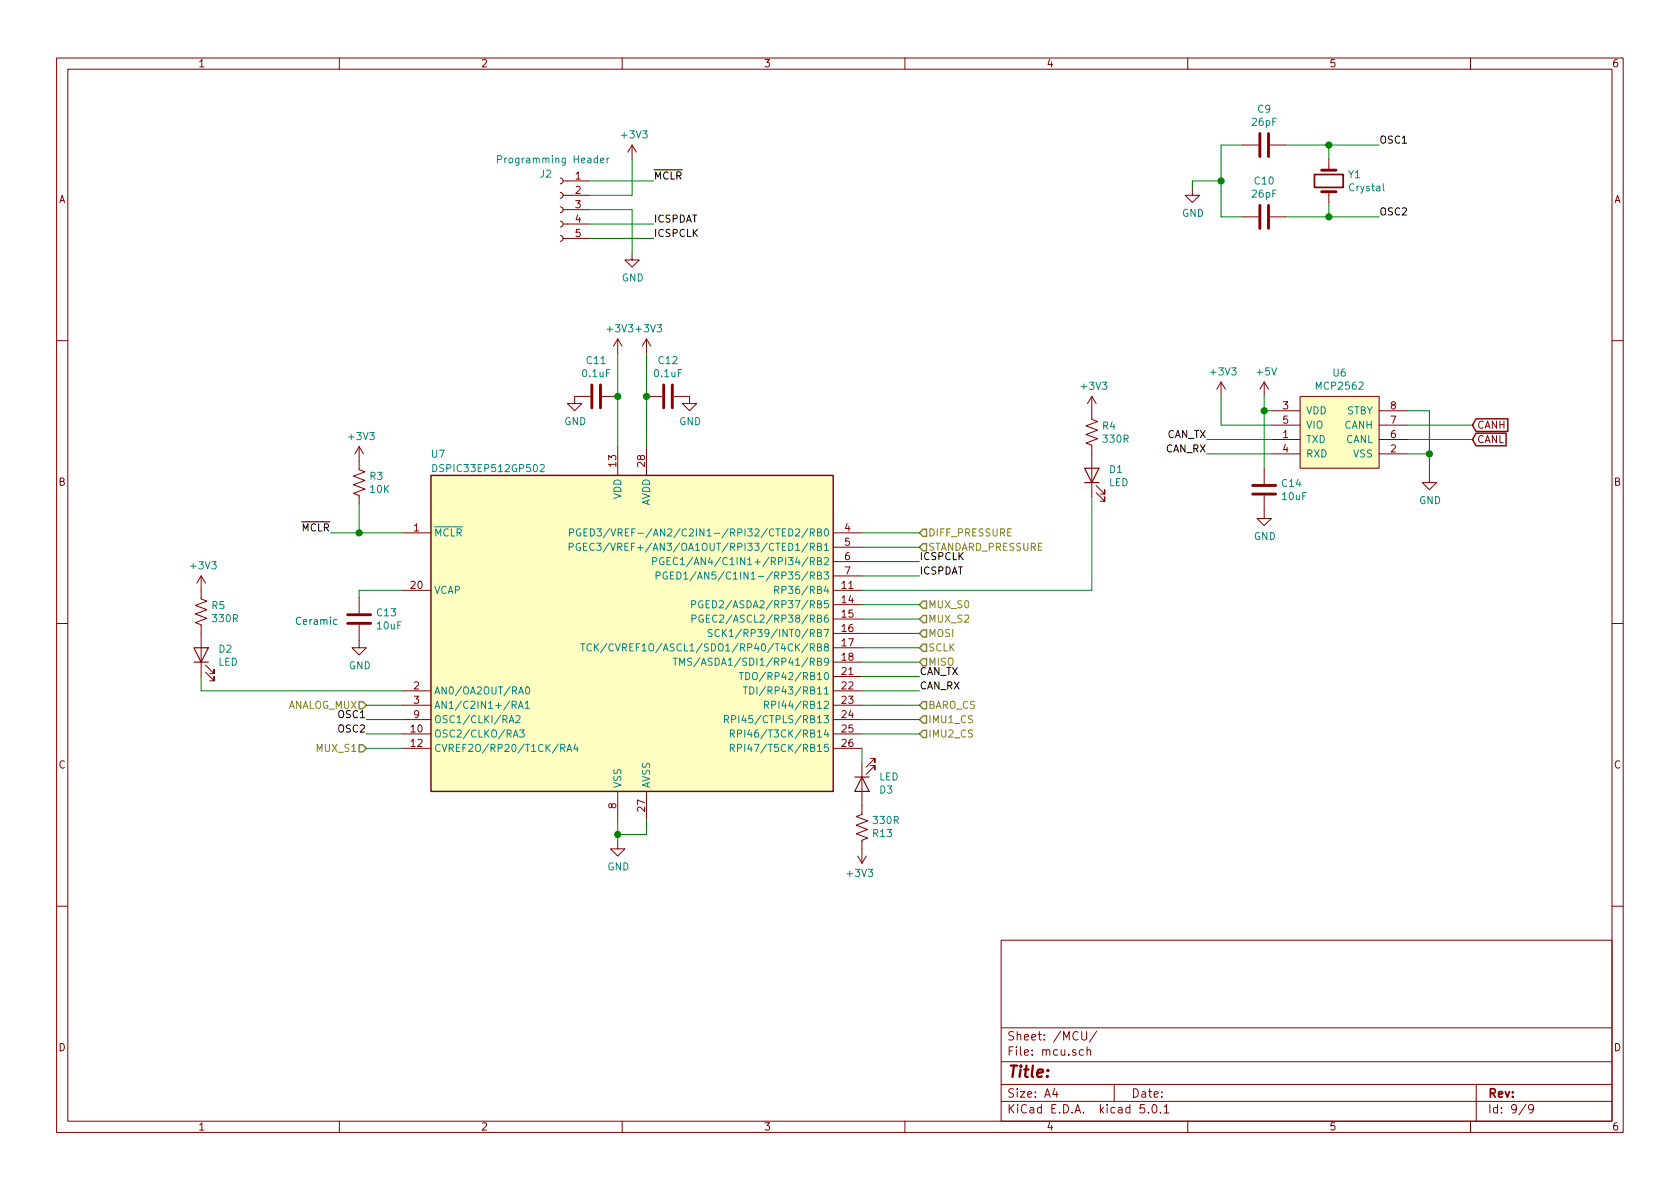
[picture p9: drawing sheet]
<svg xmlns="http://www.w3.org/2000/svg" width="297mm" height="210mm" viewBox="0 0 297 210" stroke-linecap="round" stroke-linejoin="round" font-family="sans-serif">
<g fill="none" stroke="#840000" stroke-width=".18">
<path d="M10 10.3h277v189.9h-277zM12 12.2h273v186.1h-273zM60 10.3v1.9M110 10.3v1.9M160 10.3v1.9M210 10.3v1.9M260 10.3v1.9M99.1 39.1l.3 .1 .2 .3-.2 .4-.3 .2M99.1 36.6l.3 .1 .2 .3-.2 .4-.3 .2M99.1 34l.3 .2 .2 .2-.2 .5-.3 .1M99.1 31.5l.3 .1 .2 .3-.2 .4-.3 .2M99.6 39.6h4.5"/>
<path d="M99.6 37.1h4.5M99.6 34.5h4.5M99.6 32h4.5M111.8 25.6l-.8 1.3M111.8 25.6v2.6M111.8 25.6l.7 1.3M210.8 33.3v1.2h1.3l-1.3 1.3-1.3-1.3h1.3M219.7 25.6h2.8M219.7 38.3h2.8M224.5 25.6h2.8M224.5 38.3h2.8M234.9 28.2v1.9"/>
<path d="M234.9 33.9v1.9M99.1 41.7l.3 .1 .2 .3-.2 .4-.3 .2M99.6 42.2h4.5M109.2 59.9v2.6M109.2 59.9l-.7 1.3M109.2 59.9l.8 1.3M111.8 44.7v1.3h1.2l-1.2 1.2-1.3-1.2h1.3M114.3 59.9v2.6M114.3 59.9l-.8 1.3M114.3 59.9l.8 1.3M10 60.2h2M63.5 79v4.1l1 .3-2 .8 2 .8-2 .7 2 .8-2 .7 1 .4v1.5"/>
<path d="M63.5 79l-.8 1.3M63.5 79l.8 1.3M104.4 70.1h-2.8v1.3h1.3l-1.3 1.2-1.3-1.2h1.3M106.4 70.1h2.8M109.2 79v5.1M114.3 79v5.1M114.3 70.1h2.8M119.1 70.1h2.8v1.3h1.3l-1.3 1.2-1.3-1.2h1.3M193 70.1v4.1l1.1 .3-2.1 .8 2.1 .8-2.1 .7 2.1 .8-2.1 .8 1 .3v9.2M193 70.1l-.7 1.3M193 70.1l.8 1.3M215.9 67.6l-.8 1.2"/>
<path d="M215.9 67.6v2.5M215.9 67.6l.8 1.2M223.5 67.6l-.7 1.2M223.5 67.6v2.5M223.5 67.6l.8 1.2M224.8 77.7h5.1M224.8 72.6h5.1M224.8 75.2h5.1M229.9 70.1h13.9v12.7h-13.9zM243.8 77.7h5.1M243.8 72.6h5.1M243.8 75.2h5.1"/>
<path d="M285 60.2h2M71.1 94.2h5.1M147.3 94.2h5.1M147.3 96.8h5.1M147.3 99.3h5.1M193.8 87.1l1.5 1.5v-.7v.7h-.7M193.8 85.8l1.5 1.6v-.8v.8h-.7M223.5 87.6v4.1h1.3l-1.3 1.3-1.3-1.3h1.3M223.5 82.8v2.8M224.8 80.3h5.1M243.8 80.3h5.1M252.7 84.1v1.2h1.3l-1.3 1.3-1.2-1.3h1.2"/>
<path d="M10 110.3h2M35.6 101.8v4.1l1 .4-2.1 .8 2.1 .7-2.1 .8 2.1 .7-2.1 .8 1.1 .4v9.1M35.6 101.8l-.8 1.3M35.6 101.8l.7 1.3M36.3 118.9l1.5 1.5v-.8v.8h-.7M36.3 117.6l1.5 1.5v-.7v.7h-.7M63.5 110.5v4h1.3l-1.3 1.3-1.3-1.3h1.3M63.5 105.7v2.8M71.1 104.4h5.1M147.3 104.4h5.1M147.3 106.9h5.1M147.3 109.5h5.1"/>
<path d="M147.3 112h5.1M147.3 114.5h5.1M147.3 117.1h5.1M147.3 119.6h5.1M147.3 101.8h5.1M285 110.3h2M71.1 129.8h5.1M71.1 132.3h5.1M71.1 122.2h5.1M71.1 124.7h5.1M71.1 127.2h5.1M109.2 139.9v5.1"/>
<path d="M114.3 139.9v5.1M147.3 129.8h5.1M147.3 132.3h5.1M147.3 122.2h5.1M147.3 124.7h5.1M147.3 127.2h5.1M152.4 134.9v9.1l-1 .4 2 .8-2 .7 2 .8-2 .7 2 .8-1 .4v4M153.9 134.1h.8v.8v-.8l-1.5 1.5M153.9 135.4h.8v.7v-.7l-1.5 1.5M109.2 148.8v1.3h1.3l-1.3 1.3-1.3-1.3h1.3M151.6 151.4l.8 1.2M153.2 151.4l-.8 1.2"/>
<path d="M10 160.2h2M177 166.3h108v32h-108zM285 160.2h2M60 198.3v1.9M110 198.3v1.9M160 198.3v1.9M177 194.8h108M177 191.8h108M177 187.8h108M177 181.8h108M186.5 192.5l-.4 1h1M186.8 193v1"/>
<path d="M191.3 182.4v1.2l.3 .3h.2l.3-.3v-1.2M191.6 185.7l-.5-.1-.3 .3 .1 .6 .2 .1 .5-.1M192.2 185.7l.2-.1 .4 .1v.9M192.2 185.1v1.5M193.9 182.3l-1.3 2M197 191.8v3M202.3 195.3h-.7l-.1 .7 .3-.1 .5 .1 .1 .2-.1 .5-.2 .1-.6-.1M203 196.7v.1M203.8 195.5l.2-.2a.8 .8 0 0 1 .6 .8 .8 .8 0 0 1-.6 .7l-.2-.1-.1-.4zM205.2 196.7v.1M205.8 195.8l.4-.5v1.5M205.8 196.8h.9"/>
<path d="M210 198.3v1.9M260 198.3v1.9M261 191.8v6.5M269.8 195.2l-1.2 2M271.1 196l-.3 .3-.4-.1-.1-.2v-.4l.1-.2 .4-.1 .2 .2a1.19 1.19 0 0 1-.2 1.2l-.4 .1"/>
</g>
<g fill="#ffffc2" stroke="#ffffc2" stroke-width=".18">
<path d="M229.9 70.1h13.9v12.7h-13.9z"/>
<path d="M76.2 84.1h71.1v55.8h-71.1z"/>
</g>
<g fill="none" stroke="#008484" stroke-width=".18">
<path d="M88 28.2l.6-.1 .1-.1-.1-.3-.1-.2h-.5v1.3M106.2 28.4l.6-.1-.1-.3h-.3l-.2 .1v.6h.5M107.3 28v.8M107.7 28l-.4 .2M244.6 32.5v1.1l.2 .2M76.5 82.1a.64 .64 0 0 1 .7 .7 .64 .64 0 0 1-.7 .6zM95.5 82.3l.5-.2 .2 .4-.7 .9h.7M100.6 96.7h.6l.2-.2-.1-.3-.2-.1h-.5v1.2M100.7 94.2l.7-.1v-.5l-.2-.1h-.5v1.3M102.6 96.1a.59 .59 0 0 0-.8 .6 .59 .59 0 0 0 .8 .6v-.5h-.2M102.6 93.6a.59 .59 0 0 0-.7 .6 .59 .59 0 0 0 .7 .5l.1-.4h-.2M103.2 96.7h.4"/>
<path d="M103.3 94.1h.4M103.8 96.1h-.6v1.2h.6M103.8 93.5h-.5v1.3h.5M104.4 93.5a.64 .64 0 0 1 .7 .7 .64 .64 0 0 1-.7 .6zM105.1 96.2a.6 .6 0 0 0-.9 .4 .6 .6 0 0 0 .6 .7l.3-.1M105.5 96.1h.8l-.5 .4 .4 .2 .1 .4-.3 .2-.5-.1M105.5 93.5h.8l-.4 .5 .4 .1v.6l-.2 .1-.6-.1M107.8 93.5l-1.1 1.6M108 93.5l.4 1.3 .5-1.3M115.4 99.3l.6-.1 .1-.2v-.3l-.2-.1h-.5v1.3M117.3 98.7a.59 .59 0 0 0-.7 .5 .59 .59 0 0 0 .7 .6l.1-.5h-.3M117.9 99.2h.5"/>
<path d="M118.5 98.6h-.6v1.3h.6M119.8 98.7a.6 .6 0 0 0-.8 .4 .6 .6 0 0 0 .6 .8l.2-.2M120.3 99l.3-.4v1.3M120.3 99.9h.7M102.7 113.8h.7M103 113.8v1.3M104.6 114a.6 .6 0 0 0-.9 .4 .6 .6 0 0 0 .6 .7l.3-.1M105.1 113.8v1.3M105.3 114.4l.5 .7M105.8 113.8l-.7 .8M107.3 113.8l-1.1 1.6M108.4 114a.6 .6 0 0 0-.8 .4 .6 .6 0 0 0 .6 .7l.2-.1"/>
<path d="M116 101.8l.6-.1 .1-.1v-.3l-.2-.2h-.5v1.3M117.9 101.2a.59 .59 0 0 0-.7 .6 .59 .59 0 0 0 .7 .6l.1-.5h-.2M118.5 101.7h.5M119 116.4h.8M119.2 101.1h-.7v1.3h.7M119.4 116.4v1.2M119.7 101.1a.64 .64 0 0 1 .7 .7 .64 .64 0 0 1-.7 .6zM120.2 117.6v-1.2l.4 .9 .4-.9v1.2M120.9 101.5l.4-.4v1.3M120.9 102.4h.7M122.3 106.9l.7-.1v-.5l-.2-.1h-.5v1.3M122.3 116.5l-.5-.1-.2 .1v.4l.6 .2 .1 .3-.3 .2h-.4"/>
<path d="M122.4 109.4h.6l.1-.2-.1-.3-.2-.1h-.4v1.2M124.2 106.3a.59 .59 0 0 0-.7 .6 .59 .59 0 0 0 .7 .5l.1-.4h-.2M124.3 108.8a.59 .59 0 0 0-.7 .6 .59 .59 0 0 0 .7 .6l.1-.5h-.3M124.8 106.8h.4M124.9 109.4h.4M125.4 106.2h-.6v1.3h.6M125.5 108.8h-.6v1.2h.6M125.9 111.4l-.5-.1-.2 .1v.4l.6 .2 .1 .3-.2 .3-.5-.1M127.2 111.4a.5 .5 0 0 0-.6 0 .5 .5 0 0 0-.2 .6 .45 .45 0 0 0 .2 .5 .45 .45 0 0 0 .6-.1M127.7 111.3v1.3M127.9 111.9l.5 .7M128.4 111.3l-.7 .7"/>
<path d="M130.7 118.9h.7M131.1 118.9v1.3M131.9 118.9a.64 .64 0 0 1 .7 .7 .64 .64 0 0 1-.7 .6zM137 104.3h.6l.1-.2-.1-.3-.1-.1h-.5v1.2M137.3 104.3l.4 .6M90 127.8l.4-1.3 .5 1.3M90.1 127.5h.7M90.6 124.7l.6-.1v-.5l-.6-.1v1.3M90.8 130.3l.4-1.2 .4 1.2M90.9 130h.6M90.9 124.7l.4 .6M91.2 126.7l.5-.2 .2 .4v.2l-.7 .7h.7"/>
<path d="M91.6 125.3l.5-1.3 .4 1.3M91.7 122.7l.4-1.2 .5 1.2M91.8 124.9h.6M91.8 122.4h.6M91.9 129.1h.8l-.4 .5 .3 .1 .1 .4-.3 .2-.5-.1M92.9 124.4l.3-.4v1.3M92.9 125.3h.7M93 121.6l.2-.1a.67 .67 0 0 1 .5 .6 .67 .67 0 0 1-.5 .6l-.3-.5zM99.1 132.3l.7-.1v-.5l-.2-.1h-.5v1.3M99.4 132.3l.5 .6M100.2 132.9l.5-1.3 .4 1.3M100.4 132.5h.6"/>
<path d="M101.8 131.6l-.4 .9h.8M102.1 132v.9M128.1 127.2l.6-.1 .1-.1v-.3l-.2-.2h-.5v1.3M128.4 127.2l.4 .6M129.1 129.7l.7-.1v-.4l-.2-.1h-.5v1.2M129.1 132.3l.7-.1v-.5l-.2-.1h-.5v1.3M129.4 127.2l.6-.1 .1-.1-.1-.3-.2-.2h-.4v1.3M129.4 129.7l.4 .6M129.4 132.3l.4 .6M130.4 129.7l.7-.1v-.4l-.2-.1h-.5v1.2M130.4 132.3l.7-.1v-.5l-.2-.1h-.5v1.3M131.4 121.5h.8"/>
<path d="M131.8 121.5v1.2M132.6 121.5a.64 .64 0 0 1 .7 .6 .64 .64 0 0 1-.7 .6zM135.2 124.7l.6-.1v-.5l-.1-.1h-.5v1.3M135.5 124.7l.4 .6"/>
</g>
<g fill="none" stroke="#008400" stroke-width=".18">
<path d="M104.1 37.1h7.7v7.6M104.1 39.6h11.5M104.1 32h11.5M111.8 28.2v6.3h-7.7M215.9 32h-5.1v1.3M219.7 25.6h-3.8v12.7h3.8M227.3 25.6h16.5M227.3 38.3h16.5M234.9 25.6v2.6M234.9 35.8v2.5M104.1 42.2h11.5M109.2 62.5v16.5"/>
<path d="M114.3 62.5v16.5M213.4 77.7h11.4M215.9 70.1v5.1h8.9M223.5 72.6h1.3M223.5 70.1v12.7M248.9 77.7h11.4M248.9 72.6h3.8v11.5M248.9 75.2h11.4M58.4 94.2h12.7M63.5 89.1v5.1M152.4 94.2h10.2M152.4 99.3h10.2"/>
<path d="M152.4 96.8h10.2M193 87.9v16.5h-40.6M213.4 80.3h11.4M248.9 80.3h3.8M35.6 119.6v2.6h35.5M71.1 104.4h-7.6v1.3M152.4 112h10.2M152.4 114.5h10.2M152.4 117.1h10.2M152.4 101.8h10.2M152.4 119.6h10.2M152.4 106.9h10.2"/>
<path d="M152.4 109.5h10.2M64.8 127.2h6.3M64.8 129.8h6.3M64.8 124.7h6.3M64.8 132.3h6.3M152.4 127.2h10.2M152.4 129.8h10.2M152.4 122.2h10.2M152.4 124.7h10.2M152.4 132.3v2.6M109.2 145v3.8M114.3 145v2.6h-5.1"/>
</g>
<g fill="#008400" stroke="#008400" stroke-width=".25">
<circle cx="252.7" cy="80.3" r=".51"/>
<circle cx="235" cy="25.6" r=".51"/>
<circle cx="235" cy="38.3" r=".51"/>
<circle cx="215.9" cy="32" r=".51"/>
<circle cx="109.2" cy="147.6" r=".51"/>
<circle cx="63.5" cy="94.2" r=".51"/>
<circle cx="223.5" cy="72.6" r=".51"/>
<circle cx="114.3" cy="70.1" r=".51"/>
<circle cx="109.2" cy="70.1" r=".51"/>
</g>
<path d="M261 74.1h5.6v2.2h-5.6l-.7-1.1zM261 76.6h5.3v2.2h-5.3l-.7-1.1zM76.2 84.1h71.1v55.8h-71.1z" fill="none" stroke="#840000" stroke-width=".25"/>
<path d="M59.6 109.6h-.4l-.2 .2 .1 .6h.5" fill="none" stroke="#0000c2" stroke-width=".18"/>
<path d="M163.2 93.6h.6v1.3h-.6l-.6-.7zM163.2 96.1h.6v1.3h-.6l-.6-.6zM163.2 113.9h.6v1.3h-.6l-.6-.7zM163.2 111.4h.6v1.2h-.6l-.6-.6zM163.2 116.5h.6v1.2h-.6l-.6-.6zM163.2 106.3h.6v1.3h-.6l-.6-.7zM163.2 108.8h.6v1.3h-.6l-.6-.6zM63.5 124.1h.6l.7 .6-.7 .6h-.6zM63.5 131.7h.6l.7 .6-.7 .7h-.6zM163.2 124.1h.6v1.2h-.6l-.6-.6zM163.2 126.6h.6v1.3h-.6l-.6-.7zM163.2 129.2h.6v1.2h-.6l-.6-.6z" fill="none" stroke="#848400" stroke-width=".25"/>
<g fill="none" stroke="#840000" stroke-width=".51">
<path d="M222.8 23.6v4.1M222.8 36.3v4.1M224.3 23.6v4.1M224.3 36.3v4.1M233.7 30.1h2.5M233.7 33.9h2.5M104.6 68.1v4M106.2 68.1v4M117.3 68.1v4M118.9 68.1v4M221.5 87.4h4.1M221.5 85.8h4.1"/>
<path d="M61.5 110.2h4M61.5 108.7h4"/>
</g>
<path d="M232.4 30.9h5.1v2.2h-5.1z" fill="none" stroke="#840000" stroke-width=".3"/>
<path d="M191.8 82.8h2.5l-1.3 2.5zM191.8 85.3h2.5M34.3 114.5h2.5l-1.2 2.6zM34.3 117.1h2.5M151.1 137.4h2.6M152.4 137.4l1.3 2.5h-2.6z" fill="none" stroke="#840000" stroke-width=".2"/>
<text font-size="2.8" fill="#840000" x="178" y="190.5">Title:</text>
<g font-size="2.1" fill="#840000">
<text x="178" y="184">Sheet: /MCU/</text>
<text x="178" y="186.7">File: mcu.sch</text>
<text x="178" y="196.9">KiCad E.D.A. kicad 5.0.1</text>
<text x="178" y="194.1">Size: A4</text>
<text x="200" y="194.1">Date:</text>
<text x="263" y="194.1">Rev:</text>
<text x="263" y="196.9">Id: 9/9</text>
</g>
<g font-size="1.8" fill="#840000">
<text x="35" y="11.9">1</text>
<text x="85" y="11.9">2</text>
<text x="135" y="11.9">3</text>
<text x="185" y="11.9">4</text>
<text x="235" y="11.9">5</text>
<text x="285" y="11.9">6</text>
<text x="10.4" y="35.9">A</text>
<text x="101.8" y="31.7">1</text>
<text x="101.8" y="34.3">2</text>
<text x="285.4" y="35.9">A</text>
<text x="101.8" y="36.8">3</text>
<text x="101.8" y="39.4">4</text>
<text x="101.8" y="41.9">5</text>
<text x="226.8" y="77.5">1</text>
<text x="226.8" y="72.4">3</text>
<text x="226.8" y="74.9">5</text>
<text x="245.9" y="77.5">6</text>
<text x="245.9" y="74.9">7</text>
<text x="245.9" y="72.4">8</text>
<text x="261.1" y="75.8">CANH</text>
<text x="109" y="82.5" transform="rotate(-90 109 82.5)">13</text>
<text x="114" y="82.5" transform="rotate(-90 114 82.5)">28</text>
<text x="226.8" y="80">4</text>
<text x="245.9" y="80">2</text>
<text x="261.1" y="78.4">CANL</text>
<text x="10.4" y="85.9">B</text>
<text x="285.4" y="85.9">B</text>
<text x="73.2" y="94">1</text>
<text x="149.4" y="94">4</text>
<text x="149.4" y="96.5">5</text>
<text x="149.4" y="99.1">6</text>
<text x="149.4" y="101.6">7</text>
<text x="72.7" y="104.1">20</text>
<text x="148.9" y="104.1">11</text>
<text x="148.9" y="106.7">14</text>
<text x="148.9" y="109.2">15</text>
<text x="148.9" y="111.8">16</text>
<text x="148.9" y="114.3">17</text>
<text x="148.9" y="116.8">18</text>
<text x="148.9" y="119.4">21</text>
<text x="73.2" y="121.9">2</text>
<text x="73.2" y="124.5">3</text>
<text x="148.9" y="121.9">22</text>
<text x="148.9" y="124.5">23</text>
<text x="72.7" y="129.5">10</text>
<text x="73.2" y="127">9</text>
<text x="148.9" y="127">24</text>
<text x="148.9" y="129.5">25</text>
<text x="10.4" y="135.9">C</text>
<text x="72.7" y="132.1">12</text>
<text x="148.9" y="132.1">26</text>
<text x="285.4" y="135.9">C</text>
<text x="109" y="143" transform="rotate(-90 109 143)">8</text>
<text x="114" y="143.5" transform="rotate(-90 114 143.5)">27</text>
<text x="10.4" y="185.9">D</text>
<text x="285.4" y="185.9">D</text>
<text x="35" y="199.9">1</text>
<text x="85" y="199.9">2</text>
<text x="135" y="199.9">3</text>
<text x="185" y="199.9">4</text>
<text x="235" y="199.9">5</text>
<text x="285" y="199.9">6</text>
</g>
<g font-size="1.8" fill="#008484">
<text x="221.5" y="22.2">26pF</text>
<text x="222.4" y="19.9">C9</text>
<text x="88.8" y="28.9">Programming Header</text>
<text x="110.1" y="24.5">+3V3</text>
<text x="95.6" y="31.4">J2</text>
<text x="221.5" y="34.9">26pF</text>
<text x="221.9" y="32.6">C10</text>
<text x="238.4" y="31.5">Y1</text>
<text x="238.7" y="33.8">Crystal</text>
<text x="209" y="38.3">GND</text>
<text x="109.9" y="49.8">GND</text>
<text x="107.5" y="58.8">+3V3 +3V3</text>
<text x="103.8" y="64.4">C11</text>
<text x="116.5" y="64.4">C12</text>
<text x="103.1" y="66.7">0.1uF</text>
<text x="115.8" y="66.7">0.1uF</text>
<text x="191.3" y="68.9">+3V3</text>
<text x="214.2" y="66.4">+3V3</text>
<text x="222.3" y="66.4">+5V</text>
<text x="232.9" y="68.9">MCP2562</text>
<text x="235.7" y="66.6">U6</text>
<text x="61.8" y="77.8">+3V3</text>
<text x="99.8" y="75.2">GND</text>
<text x="120.1" y="75.2">GND</text>
<text x="195" y="76">R4</text>
<text x="230.9" y="73.3">VDD</text>
<text x="230.9" y="75.8">VIO</text>
<text x="237.7" y="75.8">CANH</text>
<text x="238.1" y="73.3">STBY</text>
<text x="76.4" y="80.9">U7</text>
<text x="77.3" y="83.5">DSPIC33EP512GP502</text>
<text x="195.2" y="78.3">330R</text>
<text x="196.2" y="83.7">D1</text>
<text x="230.9" y="78.4">TXD</text>
<text x="230.9" y="80.9">RXD</text>
<text x="237.9" y="78.4">CANL</text>
<text x="239.3" y="80.9">VSS</text>
<text x="65.4" y="84.9">R3</text>
<text x="65.5" y="87.2">10K</text>
<text x="109.9" y="88.3" transform="rotate(-90 109.9 88.3)">VDD</text>
<text x="114.9" y="89.6" transform="rotate(-90 114.9 89.6)">AVDD</text>
<text x="196.1" y="86">LED</text>
<text x="226.7" y="86.1">C14</text>
<text x="226.8" y="88.4">10uF</text>
<text x="250.9" y="89.1">GND</text>
<text x="76.7" y="94.9">MCLR</text>
<text x="109.2" y="94.9">PGED3/VREF-/AN2/C2IN1-/RPI32/CTED2/RB0</text>
<text x="221.7" y="95.5">GND</text>
<text x="33.9" y="100.7">+3V3</text>
<text x="107" y="97.4">PGEC3/VREF+/AN3/OA1OUT/RPI33/CTED1/RB1</text>
<text x="120.8" y="99.9">PGEC1/AN4/C1IN1+/RPI34/RB2</text>
<text x="37.5" y="107.7">R5</text>
<text x="76.7" y="105">VCAP</text>
<text x="121.7" y="102.5">PGED1/AN5/C1IN1-/RP35/RB3</text>
<text x="125.4" y="107.6">PGED2/ASDA2/RP37/RB5</text>
<text x="138.4" y="105">RP36/RB4</text>
<text x="37.7" y="110">330R</text>
<text x="66.7" y="109">C13</text>
<text x="66.8" y="111.3">10uF</text>
<text x="125.6" y="110.1">PGEC2/ASCL2/RP38/RB6</text>
<text x="128.8" y="112.6">SCK1/RP39/INT0/RB7</text>
<text x="38.6" y="117.7">LED</text>
<text x="38.7" y="115.4">D2</text>
<text x="61.7" y="118.4">GND</text>
<text x="108.7" y="115.2">TCK/CVREF1O/ASCL1/SDO1/RP40/T4CK/RB8</text>
<text x="123.2" y="117.7">TMS/ASDA1/SDI1/RP41/RB9</text>
<text x="76.7" y="122.8">AN0/OA2OUT/RA0</text>
<text x="76.7" y="125.3">AN1/C2IN1+/RA1</text>
<text x="133.1" y="120.3">TDO/RP42/RB10</text>
<text x="134" y="122.8">TDI/RP43/RB11</text>
<text x="136.9" y="125.3">RPI44/RB12</text>
<text x="76.7" y="130.4">OSC2/CLKO/RA3</text>
<text x="76.7" y="127.9">OSC1/CLKI/RA2</text>
<text x="130.6" y="127.9">RPI45/CTPLS/RB13</text>
<text x="131.8" y="130.4">RPI46/T3CK/RB14</text>
<text x="76.7" y="133">CVREF2O/RP20/T1CK/RA4</text>
<text x="131.8" y="133">RPI47/T5CK/RB15</text>
<text x="109.9" y="139.4" transform="rotate(-90 109.9 139.4)">VSS</text>
<text x="114.9" y="139.4" transform="rotate(-90 114.9 139.4)">AVSS</text>
<text x="155.4" y="138">LED</text>
<text x="155.6" y="140.3">D3</text>
<text x="154.4" y="148">R13</text>
<text x="154.5" y="145.7">330R</text>
<text x="107.4" y="153.9">GND</text>
<text x="149.9" y="155.1">+3V3</text>
</g>
<g font-size="1.8">
<text x="243.8" y="25.4">OSC1</text>
<text x="115.6" y="31.7">MCLR</text>
<text x="115.6" y="39.4">ICSPDAT</text>
<text x="115.6" y="41.9">ICSPCLK</text>
<text x="243.8" y="38.1">OSC2</text>
<text x="206.3" y="77.5">CAN_TX</text>
<text x="206.1" y="80">CAN_RX</text>
<text x="53.3" y="94">MCLR</text>
<text x="162.6" y="101.6">ICSPDAT</text>
<text x="162.6" y="99.1">ICSPCLK</text>
<text x="162.6" y="119.4">CAN_TX</text>
<text x="162.6" y="121.9">CAN_RX</text>
<text x="59.9" y="127">OSC1</text>
<text x="59.9" y="129.5">OSC2</text>
</g>
<g font-size="1.8" fill="#848400">
<text x="164.1" y="94.9">DIFF_PRESSURE</text>
<text x="164.1" y="97.4">STANDARD_PRESSURE</text>
<text x="164.1" y="107.6">MUX_S0</text>
<text x="164.1" y="112.6">MOSI</text>
<text x="164.1" y="110.1">MUX_S2</text>
<text x="164.1" y="115.2">SCLK</text>
<text x="164.1" y="117.7">MISO</text>
<text x="50.7" y="125.3">ANALOG_MUX</text>
<text x="164.1" y="125.3">BARO_CS</text>
<text x="164.1" y="127.9">IMU1_CS</text>
<text x="164.1" y="130.4">IMU2_CS</text>
<text x="56.2" y="133">MUX_S1</text>
</g>
<text font-size="1.8" fill="#0000c2" x="52.1" y="110.5">Ceramic</text>
</svg>
